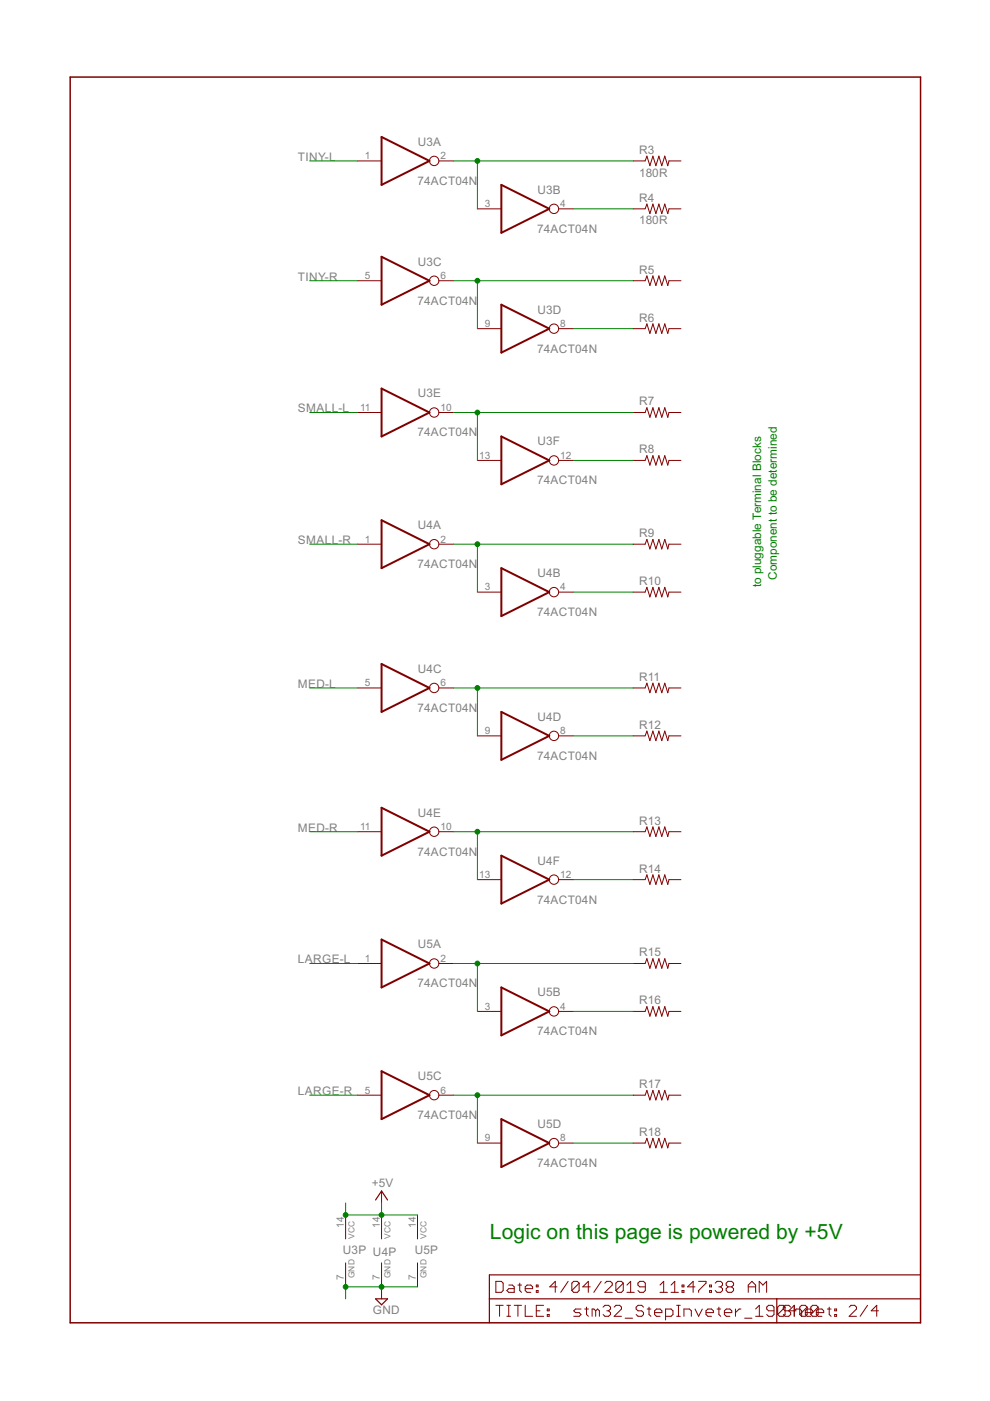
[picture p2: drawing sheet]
<svg xmlns="http://www.w3.org/2000/svg" width="210mm" height="297mm" viewBox="0 0 210 297" stroke-linecap="round" stroke-linejoin="round" font-family="sans-serif">
<path d="M79.6 254.4l1.3-1.9 1.3 1.9M79.6 275.4h2.6l-1.3 1.2zM103.8 275.4h91.4M164.7 275.4v5.1M195.2 270.3h-91.4v10.2" fill="none" stroke="#800000" stroke-width=".25"/>
<g fill="none" stroke="#800000" stroke-width=".21">
<path d="M75.8 34.1h5.1M93 34.1h3.1M134.2 34.1h2.6l.4-1 .6 2 .6-2 .7 2 .6-2 .6 2 .6-2 .7 2 .2-1h2.6M75.8 59.5h5.1M93 59.5h3.1M101.2 44.3h5.1M118.4 44.3h3.1M134.2 44.3h2.6l.4-1 .6 2 .6-2 .7 2 .6-2 .6 2 .6-2 .7 2 .2-1h2.6M134.2 59.5h2.6l.4-1 .6 2 .6-2 .7 2 .6-2 .6 2 .6-2 .7 2 .2-1h2.6M101.2 69.7h5.1M118.4 69.7h3.1M134.2 69.7h2.6l.4-1 .6 2 .6-2 .7 2 .6-2 .6 2 .6-2 .7 2 .2-1h2.6"/>
<path d="M75.8 87.5h5.1M93 87.5h3.1M101.2 97.6h5.1M118.4 97.6h3.1M134.2 87.5h2.6l.4-1.1 .6 2.1 .6-2.1 .7 2.1 .6-2.1 .6 2.1 .6-2.1 .7 2.1 .2-1h2.6M134.2 97.6h2.6l.4-1 .6 2 .6-2 .7 2 .6-2 .6 2 .6-2 .7 2 .2-1h2.6M75.8 115.4h5.1M93 115.4h3.1M134.2 115.4h2.6l.4-1 .6 2 .6-2 .7 2 .6-2 .6 2 .6-2 .7 2 .2-1h2.6M101.2 125.5h5.1M118.4 125.5h3.1M134.2 125.5h2.6l.4-1 .6 2.1 .6-2.1 .7 2.1 .6-2.1 .6 2.1 .6-2.1 .7 2.1 .2-1.1h2.6"/>
<path d="M75.8 145.9h5.1M93 145.9h3.1M101.2 156h5.1M118.4 156h3.1M134.2 145.9h2.6l.4-1.1 .6 2.1 .6-2.1 .7 2.1 .6-2.1 .6 2.1 .6-2.1 .7 2.1 .2-1h2.6M134.2 156h2.6l.4-1 .6 2 .6-2 .7 2 .6-2 .6 2 .6-2 .7 2 .2-1h2.6M75.8 176.3h5.1M93 176.3h3.1M134.2 176.3h2.6l.4-1 .6 2.1 .6-2.1 .7 2.1 .6-2.1 .6 2.1 .6-2.1 .7 2.1 .2-1.1h2.6M101.2 186.5h5.1M118.4 186.5h3.1M134.2 186.5h2.6l.4-1 .6 2 .6-2 .7 2 .6-2 .6 2 .6-2 .7 2 .2-1h2.6"/>
<path d="M75.8 204.3h5.1M93 204.3h3.1M101.2 214.4h5.1M118.4 214.4h3.1M134.2 204.3h2.6l.4-1 .6 2 .6-2 .7 2 .6-2 .6 2 .6-2 .7 2 .2-1h2.6M134.2 214.4h2.6l.4-1 .6 2.1 .6-2.1 .7 2.1 .6-2.1 .6 2.1 .6-2.1 .7 2.1 .2-1.1h2.6M75.8 232.2h5.1M93 232.2h3.1M134.2 232.2h2.6l.4-1 .6 2 .6-2 .7 2 .6-2 .6 2 .6-2 .7 2 .2-1h2.6M73.3 257.6v5.1M80.9 252.5v2.6M80.9 257.6v5.1"/>
<path d="M88.5 257.6v5.1M101.2 242.4h5.1M118.4 242.4h3.1M134.2 242.4h2.6l.4-1.1 .6 2.1 .6-2.1 .7 2.1 .6-2.1 .6 2.1 .6-2.1 .7 2.1 .2-1h2.6M73.3 267.8v5M80.9 267.8v7.6M88.5 267.8v5M105.1 271.7h1.2l.4 .4v1.5l-.4 .4h-1.2zM105.1 276.8h1.6M105.9 276.8v2.3M107.5 276.8h.7M107.5 279.1h.7"/>
<path d="M107.9 272.5h.7l.4 .3v1.2h-1.1l-.4-.4 .4-.4h1.1M107.9 276.8v2.3M109 276.8h1.6M109.8 272.5h.8M109.8 276.8v2.3M110.2 272.1v1.5l.4 .4M111.4 273.2h1.5v-.4l-.4-.3h-.7l-.4 .3v.8l.4 .4h.7M111.4 276.8v2.3h1.5M113.7 273.6h.4v.4h-.4zM113.7 272.5h.4v.3h-.4zM113.7 277.9h.8M115.3 276.8h-1.6v2.3h1.6"/>
<path d="M116 277.5h.4v.4h-.4zM116 278.7h.4v.4h-.4zM118.1 272.8h-1.5l1.1-1.1v2.3M120.5 271.7l-1.6 2.3M122.8 272.1v1.5l-.4 .4h-.8l-.4-.4M122.8 272.1l-.4-.4h-.8l-.4 .4v1.5M122.8 272.1l-1.6 1.5M123.2 277.5h-1.2l-.4 .4 .4 .4h.8l.4 .4-.4 .4h-1.2M124 277.5h.8M124.4 277.1v1.6l.4 .4M125.1 272.8h-1.5l1.1-1.1v2.3M126.3 277.9l-.4-.4h-.4v1.6"/>
<path d="M126.3 277.9v1.2M126.3 277.9l.4-.4 .4 .4v1.2M127.5 271.7l-1.6 2.3M127.9 277.1l.4-.3h.7l.4 .3v.4l-.4 .4M128.2 272.1l.4-.4h.8l.4 .4v.4l-1.6 1.5h1.6M128.7 277.9h.3M129 277.9l.4 .4v.4l-.4 .4h-.7l-.4-.4M130.2 277.1l.4-.3h.8l.4 .3v.4l-1.6 1.6h1.6M132.1 272.1v1.5l-.3 .4h-.8l-.4-.4M132.1 272.1l-.3-.4h-.8l-.4 .4v1.5M132.1 272.1l-1.5 1.5M132.5 279.5h1.6"/>
<path d="M132.9 274h1.6M132.9 272.5l.8-.8v2.3M136.4 277.1l-.3-.3h-.8l-.4 .3v.4l.4 .4h.8l.3 .4v.4l-.3 .4h-.8l-.4-.4M136.8 272.8h-1.1l-.4-.3v-.4l.4-.4h.7l.4 .4v1.5l-.4 .4h-.7l-.4-.4M137.2 277.5h.8M137.6 277.1v1.6l.4 .4M138.8 278.3h1.5v-.4l-.3-.4h-.8l-.4 .4v.8l.4 .4h.8M139.9 274h1.6M139.9 272.5l.8-.8v2.3M141.1 279.1h1.2l.4-.4v-.8l-.4-.4h-1.2v2.4M142.3 274h1.5M142.3 272.5l.8-.8v2.3"/>
<path d="M143.5 276.8h.7M143.5 279.1h.7M143.8 276.8v2.3M144.6 273.6h.4v.4h-.4zM144.6 272.5h.4v.3h-.4zM145 279.1v-1.6h1.2l.4 .4v1.2M147.3 272.8h-1.5l1.2-1.1v2.3M147.4 277.5l.7 1.6 .8-1.6M148.1 271.7h1.6v.4l-1.6 1.5v.4M149.7 278.3h1.6v-.4l-.4-.4h-.8l-.4 .4v.8l.4 .4h.8M150.5 273.6h.4v.4h-.4zM150.5 272.5h.4v.3h-.4z"/>
<path d="M151.6 272.1l.4-.4h.8l.4 .4v.4l-.4 .3M152 277.5h.8M152.4 272.8h.4M152.4 277.1v1.6l.4 .4M152.8 272.8l.4 .4v.4l-.4 .4h-.8l-.4-.4M153.6 278.3h1.6v-.4l-.5-.4h-.7l-.4 .4v.8l.4 .4h.7M154.3 272.8l-.3 .4v.4l.3 .4h.8l.4-.4v-.4l-.4-.4M154.3 272.8l-.3-.3v-.4l.3-.4h.8l.4 .4v.4l-.4 .3M154.3 272.8h.8M155.9 277.5v1.6M157.1 277.5h-.4l-.8 .8M157.9 279.5h1.5"/>
<path d="M158.6 272.8h1.6M158.6 274v-1.5l.8-.8 .8 .8v1.5M160.2 277.5l.8-.7v2.3M160.2 279.1h1.6M161 274v-2.3l.8 .8 .7-.8v2.3M164.1 277.9h-1.2l-.3-.4v-.4l.3-.3h.8l.4 .3v1.6l-.4 .4h-.8l-.3-.4M166.1 278.7l.4 .4h.7l.4-.4v-.4l-.4-.4 1.2-1.1v2.3M166.5 277.1l-.4-.3h-.8l-.4 .3v1.6M166.5 277.1v1.6l-.4 .4h-.8l-.4-.4M166.5 277.1l-1.6 1.6M167.6 277.1l-.4-.3h-.7l-.4 .3v.4l.4 .4h2.3M168.4 277.9l.4-.4h.8l.4 .4v1.2"/>
<path d="M170.8 278.3h1.5v-.4l-.4-.4h-.8l-.3 .4v.8l.3 .4h.8M171.1 277.1l-.4-.3h-.8l-.3 .3v1.6M171.1 277.1v1.6l-.4 .4h-.8l-.3-.4M171.1 277.1l-1.5 1.6M173.1 278.3h1.5v-.4l-.3-.4h-.8l-.4 .4v.8l.4 .4h.8M173.5 277.1l-.4-.3h-.8l-.4 .3v1.6M173.5 277.1v1.6l-.4 .4h-.8l-.4-.4M173.5 277.1l-1.6 1.6M175.4 277.5h.8M175.8 277.1v1.6l.4 .4M177 277.5h.4v.4h-.4zM177 278.7h.4v.4h-.4z"/>
<path d="M180 277.1l.4-.3h.8l.4 .3v.4l-1.6 1.6h1.6M183.9 276.8l-1.5 2.3M186.3 277.9h-1.6l1.2-1.1v2.3"/>
<circle cx="92.1" cy="34.1" r=".99"/>
<circle cx="92.1" cy="59.5" r=".99"/>
<circle cx="117.5" cy="44.3" r=".99"/>
<circle cx="117.5" cy="69.7" r=".99"/>
<circle cx="92.1" cy="87.5" r=".99"/>
<circle cx="117.5" cy="97.6" r=".99"/>
<circle cx="92.1" cy="115.4" r=".99"/>
<circle cx="117.5" cy="125.5" r=".99"/>
<circle cx="92.1" cy="145.9" r=".99"/>
<circle cx="117.5" cy="156" r=".99"/>
<circle cx="92.1" cy="176.3" r=".99"/>
<circle cx="117.5" cy="186.5" r=".99"/>
<circle cx="92.1" cy="204.3" r=".99"/>
<circle cx="117.5" cy="214.4" r=".99"/>
<circle cx="92.1" cy="232.2" r=".99"/>
<circle cx="117.5" cy="242.4" r=".99"/>
</g>
<path d="M14.9 16.3h180.3v264.2h-180.3z" fill="none" stroke="#800000" stroke-width=".32"/>
<g fill="none" stroke="#800000" stroke-width=".42">
<path d="M80.9 29l10.2 5.1-10.2 5.1zM106.3 39.2l10.2 5.1-10.2 5.1zM80.9 54.4l10.2 5.1-10.2 5.1zM106.3 64.6l10.2 5.1-10.2 5.1zM80.9 82.4l10.2 5.1-10.2 5zM106.3 92.5l10.2 5.1-10.2 5.1zM80.9 110.3l10.2 5.1-10.2 5.1zM106.3 120.5l10.2 5-10.2 5.1zM80.9 140.8l10.2 5.1-10.2 5zM106.3 150.9l10.2 5.1-10.2 5.1zM80.9 171.3l10.2 5-10.2 5.1zM80.9 199.2l10.2 5.1-10.2 5.1z"/>
<path d="M106.3 181.4l10.2 5.1-10.2 5.1zM106.3 209.4l10.2 5-10.2 5.1zM80.9 227.1l10.2 5.1-10.2 5.1zM106.3 237.3l10.2 5.1-10.2 5z"/>
</g>
<g fill="none" stroke="#008000" stroke-width=".21">
<path d="M65.7 34.1h10.1M96.1 34.1h38.1M101.2 34.1v10.2M65.7 59.5h10.1M96.1 59.5h38.1M101.2 59.5v10.2M121.5 44.3h12.7M121.5 69.7h12.7M65.7 87.5h10.1M96.1 87.5h38.1M101.2 87.5v10.1M121.5 97.6h12.7"/>
<path d="M65.7 115.4h10.1M96.1 115.4h38.1M101.2 115.4v10.1M121.5 125.5h12.7M65.7 145.9h10.1M96.1 145.9h38.1M101.2 145.9v10.1M121.5 156h12.7M65.7 176.3h10.1M96.1 176.3h38.1M101.2 176.3v10.2M121.5 186.5h12.7"/>
<path d="M65.7 204.3h10.1M96.1 204.3h38.1M101.2 204.3v10.1M121.5 214.4h12.7M65.7 232.2h10.1M96.1 232.2h38.1M101.2 232.2v10.2M73.3 255.1v2.5h15.2M80.9 255.1v2.5M121.5 242.4h12.7M88.5 272.8h-15.2v2.6"/>
</g>
<g fill="#008000" stroke="#008000" stroke-width=".21">
<circle cx="80.9" cy="272.8" r=".51"/>
<circle cx="73.3" cy="272.8" r=".51"/>
<circle cx="80.9" cy="257.6" r=".51"/>
<circle cx="73.3" cy="257.6" r=".51"/>
<circle cx="101.2" cy="34.1" r=".51"/>
<circle cx="101.2" cy="59.5" r=".51"/>
<circle cx="101.2" cy="87.5" r=".51"/>
<circle cx="101.2" cy="115.4" r=".51"/>
<circle cx="101.2" cy="145.9" r=".51"/>
<circle cx="101.2" cy="176.3" r=".51"/>
<circle cx="101.2" cy="204.3" r=".51"/>
<circle cx="101.2" cy="232.2" r=".51"/>
</g>
<text font-size="5" fill="#008000" x="103.8" y="262.7">Logic on this page is powered by +5V</text>
<g font-size="2.8" fill="#808080">
<text x="63.2" y="34.1">TINY-L</text>
<text x="88.6" y="30.9">U3A</text>
<text x="135.5" y="32.6">R3</text>
<text x="88.5" y="39.2">74ACT04N</text>
<text x="114" y="41.1">U3B</text>
<text x="135.5" y="37.4">180R</text>
<text x="135.5" y="47.6">180R</text>
<text x="135.5" y="42.8">R4</text>
<text x="113.9" y="49.4">74ACT04N</text>
<text x="63.2" y="59.5">TINY-R</text>
<text x="88.6" y="56.3">U3C</text>
<text x="135.5" y="58">R5</text>
<text x="88.5" y="64.6">74ACT04N</text>
<text x="114" y="66.5">U3D</text>
<text x="135.5" y="68.2">R6</text>
<text x="113.9" y="74.8">74ACT04N</text>
<text x="63.2" y="87.5">SMALL-L</text>
<text x="88.6" y="84.3">U3E</text>
<text x="135.5" y="86">R7</text>
<text x="88.5" y="92.5">74ACT04N</text>
<text x="114" y="94.4">U3F</text>
<text x="135.5" y="96.1">R8</text>
<text x="113.9" y="102.7">74ACT04N</text>
<text x="88.6" y="112.2">U4A</text>
<text x="135.5" y="113.9">R9</text>
<text x="63.2" y="115.4">SMALL-R</text>
<text x="88.5" y="120.5">74ACT04N</text>
<text x="114" y="122.4">U4B</text>
<text x="135.5" y="124">R10</text>
<text x="113.9" y="130.6">74ACT04N</text>
<text x="88.6" y="142.7">U4C</text>
<text x="63.2" y="145.9">MED-L</text>
<text x="135.5" y="144.4">R11</text>
<text x="88.5" y="150.9">74ACT04N</text>
<text x="114" y="152.8">U4D</text>
<text x="135.5" y="154.5">R12</text>
<text x="113.9" y="161.1">74ACT04N</text>
<text x="88.6" y="173.2">U4E</text>
<text x="63.2" y="176.3">MED-R</text>
<text x="135.5" y="174.8">R13</text>
<text x="88.5" y="181.4">74ACT04N</text>
<text x="114" y="183.3">U4F</text>
<text x="135.5" y="185">R14</text>
<text x="113.9" y="191.6">74ACT04N</text>
<text x="88.6" y="201.1">U5A</text>
<text x="135.5" y="202.8">R15</text>
<text x="63.2" y="204.3">LARGE-L</text>
<text x="88.5" y="209.4">74ACT04N</text>
<text x="114" y="211.3">U5B</text>
<text x="135.5" y="212.9">R16</text>
<text x="113.9" y="219.5">74ACT04N</text>
<text x="63.2" y="232.2">LARGE-R</text>
<text x="88.6" y="229">U5C</text>
<text x="135.5" y="230.7">R17</text>
<text x="88.5" y="237.3">74ACT04N</text>
<text x="114" y="239.2">U5D</text>
<text x="135.5" y="240.9">R18</text>
<text x="78.8" y="251.8">+5V</text>
<text x="113.9" y="247.4">74ACT04N</text>
<text x="72.7" y="265.9">U3P U4P</text>
<text x="87.9" y="265.9">U5P</text>
<text x="79" y="278.6">GND</text>
</g>
<g font-size="2.8" fill="#008000">
<text x="161.4" y="124.6" transform="rotate(-90 161.4 124.6)">to pluggable Terminal Blocks</text>
<text x="164.7" y="123" transform="rotate(-90 164.7 123)">Component to be determined</text>
</g>
<g font-size="2.4" fill="#808080">
<text x="77.4" y="33.8">1</text>
<text x="93.4" y="33.8">2</text>
<text x="102.8" y="43.9">3</text>
<text x="118.8" y="43.9">4</text>
<text x="77.4" y="59.2">5</text>
<text x="93.4" y="59.2">6</text>
<text x="102.8" y="69.3">9</text>
<text x="118.8" y="69.3">8</text>
<text x="76.3" y="87.1">11</text>
<text x="93.4" y="87.1">10</text>
<text x="101.6" y="97.3">13</text>
<text x="118.8" y="97.3">12</text>
<text x="77.4" y="115">1</text>
<text x="93.4" y="115">2</text>
<text x="102.8" y="125.2">3</text>
<text x="118.8" y="125.2">4</text>
<text x="77.4" y="145.5">5</text>
<text x="93.4" y="145.5">6</text>
<text x="102.8" y="155.7">9</text>
<text x="118.8" y="155.7">8</text>
<text x="76.3" y="176">11</text>
<text x="93.4" y="176">10</text>
<text x="101.6" y="186.1">13</text>
<text x="118.8" y="186.1">12</text>
<text x="77.4" y="203.9">1</text>
<text x="93.4" y="203.9">2</text>
<text x="102.8" y="214.1">3</text>
<text x="118.8" y="214.1">4</text>
<text x="77.4" y="231.9">5</text>
<text x="93.4" y="231.9">6</text>
<text x="102.8" y="242">9</text>
<text x="118.8" y="242">8</text>
<text x="72.9" y="260.3" transform="rotate(-90 72.9 260.3)">14</text>
<text x="80.5" y="260.3" transform="rotate(-90 80.5 260.3)">14</text>
<text x="88.2" y="260.3" transform="rotate(-90 88.2 260.3)">14</text>
<text x="72.9" y="271.3" transform="rotate(-90 72.9 271.3)">7</text>
<text x="80.5" y="271.3" transform="rotate(-90 80.5 271.3)">7</text>
<text x="88.2" y="271.3" transform="rotate(-90 88.2 271.3)">7</text>
</g>
<g font-size="2" fill="#808080">
<text x="75.2" y="262.7" transform="rotate(-90 75.2 262.7)">VCC</text>
<text x="82.8" y="262.7" transform="rotate(-90 82.8 262.7)">VCC</text>
<text x="90.4" y="262.7" transform="rotate(-90 90.4 262.7)">VCC</text>
<text x="75.2" y="271" transform="rotate(-90 75.2 271)">GND</text>
<text x="82.8" y="271" transform="rotate(-90 82.8 271)">GND</text>
<text x="90.4" y="271" transform="rotate(-90 90.4 271)">GND</text>
</g>
</svg>
